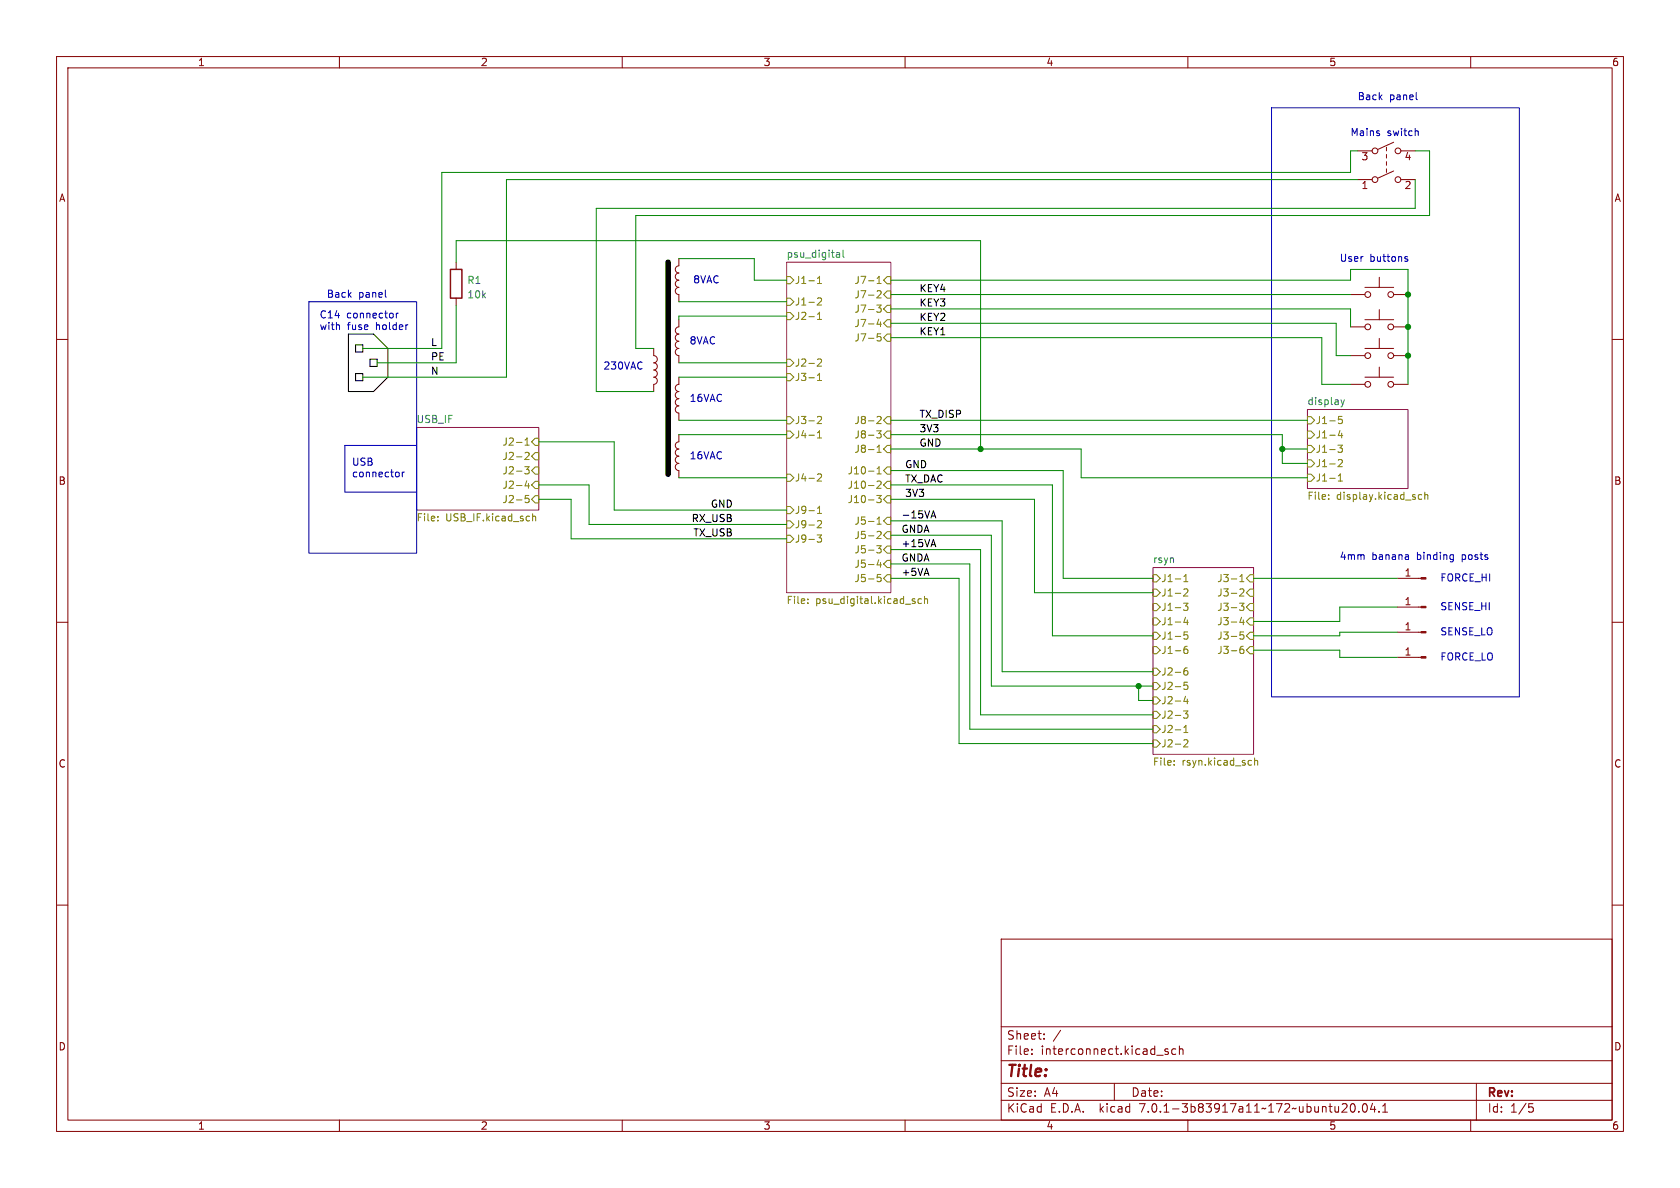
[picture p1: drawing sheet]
<svg xmlns="http://www.w3.org/2000/svg" width="297mm" height="210mm" viewBox="0 0 297 210" stroke-linecap="round" stroke-linejoin="round" font-family="sans-serif">
<g fill="none" stroke="#840000" stroke-width=".18">
<path d="M10 10h277v190h-277zM12 12h273v186h-273zM60 10v2M110 10v2M160 10v2M210 10v2M260 10v2M240 31.8h2.6M240 26.7h2.6M245.1 26v.7M245.1 27.3v.6M245.1 28.6v.6"/>
<path d="M245.1 29.8v.7M246.4 30.2l-2.8 1.3M246.4 25.1l-2.8 1.3M247.6 31.8h2.6M247.6 26.7h2.6M10 60h2M80.6 46.4v1.2M80.6 52.7v1.3M120 56.5v1.3a.64 .64 0 0 0-.6 .6 .64 .64 0 0 0 .6 .7 .64 .64 0 0 0-.6 .6 .64 .64 0 0 0 .6 .6 .64 .64 0 0 0-.6 .7 .64 .64 0 0 0 .6 .6 .64 .64 0 0 0-.6 .6 .64 .64 0 0 0 .6 .7v1.2M120 45.7v1.3a.64 .64 0 0 0-.6 .6 .64 .64 0 0 0 .6 .7 .64 .64 0 0 0-.6 .6 .64 .64 0 0 0 .6 .6 .64 .64 0 0 0-.6 .7 .64 .64 0 0 0 .6 .6 .64 .64 0 0 0-.6 .6 .64 .64 0 0 0 .6 .7v1.2M238.8 57.8h2.5M238.8 52.1h2.5"/>
<path d="M241.3 56.5h5.1M241.3 50.8h5.1M243.8 49v1.8M243.8 54.7v1.8M243.8 59.8v1.8M246.4 57.8h2.5M246.4 52.1h2.5M285 60h2M115.6 61.6v1.3a.64 .64 0 0 1 .6 .6 .64 .64 0 0 1-.6 .6 .64 .64 0 0 1 .6 .7 .64 .64 0 0 1-.6 .6 .64 .64 0 0 1 .6 .6 .64 .64 0 0 1-.6 .7 .64 .64 0 0 1 .6 .6 .64 .64 0 0 1-.6 .6v1.3M120 76.8v1.3a.64 .64 0 0 0-.6 .6 .64 .64 0 0 0 .6 .7 .64 .64 0 0 0-.6 .6 .64 .64 0 0 0 .6 .6 .64 .64 0 0 0-.6 .7 .64 .64 0 0 0 .6 .6 .64 .64 0 0 0-.6 .7 .64 .64 0 0 0 .6 .6v1.3M120 66.7v1.2a.64 .64 0 0 0-.6 .7 .64 .64 0 0 0 .6 .6 .64 .64 0 0 0-.6 .7 .64 .64 0 0 0 .6 .6 .64 .64 0 0 0-.6 .6 .64 .64 0 0 0 .6 .7 .64 .64 0 0 0-.6 .6 .64 .64 0 0 0 .6 .6v1.3M238.8 67.9h2.5"/>
<path d="M238.8 62.9h2.5M241.3 66.7h5.1M241.3 61.6h5.1M243.8 64.9v1.8M246.4 67.9h2.5M246.4 62.9h2.5M10 110h2M247 107.3h4.2M247 102.2h4.2M247 116.2h4.2M247 111.8h4.2M285 110h2"/>
<path d="M10 160h2M285 160h2M177 166h108v32h-108zM60 198v2M110 198v2M160 198v2M177 194.5h108M177 191.5h108M177 187.5h108M177 181.5h108M182.4 186.3v.1M182.4 185.5v.1"/>
<path d="M184.6 183.6v.1M184.6 182.8v.1M197 191.5v3M206.5 185.5l-.4-.1-.2 .2 .1 .2 .5 .2v.3h-.6M207.9 185.5l-.5-.1-.3 .3v.4l.2 .2h.6M208.5 185.5l.2-.1 .4 .1v.9M208.5 184.9v1.5M210 198v2M237.2 196.6h.9M238.1 195.2v.5M238.9 195.2l.2-.1a.81 .81 0 0 1 .6 .6 .81 .81 0 0 1-.3 .8l-.2 .1a.81 .81 0 0 1-.6-.6 .81 .81 0 0 1 .3-.8zM240.2 196.5v.1"/>
<path d="M241.1 195.2l.1-.1a.81 .81 0 0 1 .6 .6 .81 .81 0 0 1-.3 .8l-.1 .1a.81 .81 0 0 1-.6-.6 .81 .81 0 0 1 .3-.8zM242.6 195l-.3 1.1h.9M243 195.6v1M243.8 196.5v.1M244.4 196.6h.9M244.4 195.5l.5-.4v1.5M260 198v2M261 191.5v6.5M270.3 195.1h.7M270.4 195.7h.4l.3 .3-.2 .5-.5 .1"/>
<circle cx="243.1" cy="26.7" r=".51"/>
<circle cx="243.1" cy="31.8" r=".51"/>
<circle cx="247.1" cy="31.8" r=".51"/>
<circle cx="247.1" cy="26.7" r=".51"/>
<circle cx="241.8" cy="52.1" r=".51"/>
<circle cx="241.8" cy="57.8" r=".51"/>
<circle cx="245.9" cy="52.1" r=".51"/>
<circle cx="245.9" cy="57.8" r=".51"/>
<circle cx="241.8" cy="62.9" r=".51"/>
<circle cx="241.8" cy="67.9" r=".51"/>
<circle cx="245.9" cy="62.9" r=".51"/>
<circle cx="245.9" cy="67.9" r=".51"/>
</g>
<g fill="#fff" stroke="#fff" stroke-width=".18">
<path d="M139.1 46.4h18.4v58.4h-18.4z"/>
<path d="M73.7 75.6h21.5v14.6h-21.5z"/>
<path d="M231.1 72.4h17.8v14h-17.8z"/>
<path d="M203.8 100.3h17.8v33.1h-17.8z"/>
</g>
<path d="M139.1 46.4h18.4v58.4h-18.4zM73.7 75.6h21.5v14.6h-21.5zM231.1 72.4h17.8v14h-17.8zM203.8 100.3h17.8v33.1h-17.8z" fill="none" stroke="#840084" stroke-width=".18"/>
<g fill="none" stroke="#848400" stroke-width=".18">
<path d="M139.1 48.9h.6l.6 .6-.6 .7h-.6zM139.1 52.7h.6l.6 .6-.6 .7h-.6zM139.1 55.2h.6l.6 .7-.6 .6h-.6zM144.5 50.1h.7M144.5 49.2l.4-.4v1.3M144.5 55.6l.4-.4v1.3M144.5 52.8l.5-.1 .2 .3-.7 .9h.7M144.5 56.5h.7M155 53.9h.8l-.4 .5 .3 .1v.6l-.2 .1-.5-.1M155.1 50.1h.7M155.1 51.5l.4-.1 .3 .4-.8 .9h.8M155.1 49.2l.3-.4v1.3"/>
<path d="M155.4 56.4l-.3 .9h.7M155.7 56.9v.8M155.7 59h-.6v.6l.1-.1 .5 .1 .1 .1-.1 .5-.2 .1-.4-.1M156.8 48.9h.7v1.3h-.7l-.6-.7zM156.8 51.4h.7v1.3h-.7l-.6-.6zM156.8 54h.7v1.2h-.7l-.6-.6zM156.8 56.5h.7v1.3h-.7l-.6-.6zM156.8 59.1h.7v1.2h-.7l-.6-.6zM92.8 78.7h.7M92.8 77.8l.4-.4v1.3M94.6 77.5h.6v1.2h-.6l-.6-.6zM139.1 63.5h.6l.6 .6-.6 .7h-.6z"/>
<path d="M139.1 66h.6l.6 .7-.6 .6h-.6zM139.1 73.7h.6l.6 .6-.6 .6h-.6zM139.1 76.2h.6l.6 .6-.6 .7h-.6zM144.5 66.4l.4-.4v1.3M144.5 76.5l.4-.3v1.2M144.5 63.6l.5-.1 .2 .3-.7 .9h.7M144.5 73.7l.5-.1 .2 .4-.7 .9h.7M144.5 67.3h.7M144.5 77.4h.7M155 76.2h.8l-.4 .4 .3 .2v.5l-.2 .1-.5-.1M155.1 73.7l.4-.1 .3 .4-.8 .9h.8M155.1 79.1l.3-.4v1.3"/>
<path d="M155.1 80h.7M156.8 78.7h.7v1.3h-.7l-.6-.6zM156.8 73.7h.7v1.2h-.7l-.6-.6zM156.8 76.2h.7v1.3h-.7l-.6-.7zM231.1 78.7h.7l.6 .7-.6 .6h-.7zM231.1 76.2h.7l.6 .6-.6 .7h-.7zM231.1 73.7h.7l.6 .6-.6 .6h-.7zM236.5 78.7h.8l-.4 .5 .4 .1v.5l-.2 .2-.5-.1M236.9 76.1l-.3 .9h.8M237.2 76.6v.8M237.3 73.6h-.6l-.1 .6 .2-.1 .4 .1 .1 .1v.5l-.2 .1-.5-.1M77.4 92v.1"/>
<path d="M77.4 91.3v.1M92.8 82.5h.7l-.4 .5 .4 .1v.6l-.2 .1-.5-.1M92.8 80.1l.5-.1 .2 .3-.7 .9h.7M93.1 85l-.3 .9h.8M93.4 85.5v.8M93.5 87.6h-.6l-.1 .6 .2-.1h.4l.1 .2v.4l-.2 .2-.5-.2M94.2 90.8v1.3M94.2 91.4l.1-.2 .3 .1 .1 .8M94.6 80h.6v1.3h-.6l-.6-.7zM94.6 82.6h.6v1.2h-.6l-.6-.6zM94.6 85.1h.6v1.3h-.6l-.6-.7zM94.6 87.6h.6v1.3h-.6l-.6-.6z"/>
<path d="M139.1 83.8h.6l.6 .7-.6 .6h-.6zM139.1 94.6h.6l.6 .7-.6 .6h-.6zM139.1 89.5h.6l.6 .7-.6 .6h-.6zM139.1 92.1h.6l.6 .6-.6 .6h-.6zM144.5 94.6h.7l-.4 .5 .4 .1v.5l-.2 .1h-.5M144.5 89.9l.4-.4v1.3M144.5 83.9l.5-.1 .2 .3-.7 .9h.7M144.5 92.1l.5-.1 .2 .4-.7 .9h.7M144.5 90.8h.7M153.5 83.3h1M155 87.6h.8l-.4 .5 .3 .1v.5l-.2 .2-.5-.2M155 96.5h.8l-.4 .5 .3 .1v.5l-.2 .1-.5-.1"/>
<path d="M155.1 83.8h.7M155.1 85.2l.4-.2 .3 .4-.8 .9h.8M155.1 92.7h.7M155.1 82.9l.3-.4v1.3M155.1 91.8l.3-.4v1.3M155.1 94.1l.4-.2 .3 .4-.8 .9h.8M155.4 99l-.3 .9h.7M155.7 99.4v.9M156.8 91.4h.7v1.3h-.7l-.6-.6zM156.8 94h.7v1.3h-.7l-.6-.7zM156.8 96.5h.7v1.3h-.7l-.6-.6zM156.8 99.1h.7v1.2h-.7l-.6-.6z"/>
<path d="M156.8 82.6h.7v1.2h-.7l-.6-.6zM156.8 85.1h.7v1.3h-.7l-.6-.7zM156.8 87.6h.7v1.3h-.7l-.6-.6zM231.1 83.8h.7l.6 .7-.6 .6h-.7zM231.1 81.3h.7l.6 .6-.6 .7h-.7zM234.9 88.2v.1M234.9 87.5v.1M236.6 85h.7M236.6 81.4l.5-.2 .2 .4-.8 .9h.8M236.6 84.1l.4-.3v1.2M251.3 87.5l-.3-.1-.3 .3 .2 .5h.4M251.9 87.5l.2-.1 .3 .1v.8"/>
<path d="M251.9 87v1.3M142.8 106.6v.1M142.8 105.9v.1M155.7 101.6h-.6v.6l.1-.2 .5 .1 .1 .2-.1 .4-.2 .1-.4-.1M156.8 101.6h.7v1.3h-.7l-.6-.7zM161.4 106.3h.3l.1 .2-.2 .2h-.2M161.4 105.8l.3 .1M162.9 105.9l-.4-.1-.2 .3 .1 .5h.5M163.4 106l.2-.2 .3 .1 .1 .8M163.4 105.4v1.3M203.8 104.1h.7l.6 .7-.6 .6h-.7zM203.8 106.7h.7l.6 .6-.6 .7h-.7z"/>
<path d="M203.8 109.2h.7l.6 .7-.6 .6h-.7zM203.8 111.8h.7l.6 .6-.6 .6h-.7zM203.8 114.3h.7l.6 .6-.6 .7h-.7zM203.8 101.6h.7l.6 .6-.6 .7h-.7zM203.8 118.1h.7l.6 .6-.6 .7h-.7zM209.2 106.6h.8l-.4 .5 .4 .1v.6l-.2 .1-.5-.1M209.3 102.8h.7M209.3 104.2l.5-.1 .2 .4-.8 .9h.8M209.3 115l.2-.3 .4 .1 .1 .2v.3l-.2 .2h-.4l-.1-.2M209.3 118.8l.2-.3h.3l.2 .3v.3l-.2 .2h-.4l-.1-.2M209.3 101.9l.3-.3v1.2M209.6 109.1l-.3 .9h.8"/>
<path d="M209.9 109.6v.8M209.9 114.3h-.4l-.2 .5M209.9 118.1h-.4l-.2 .5M210 111.7h-.7v.6l.2-.1 .4 .1 .1 .1v.5l-.2 .1-.5-.1M219.1 106.6h.8l-.4 .5 .4 .1v.6l-.2 .1-.6-.1M219.2 102.8h.7M219.2 104.2l.5-.1 .2 .4-.8 .9h.8M219.2 101.9l.3-.3v1.2M219.5 109.1l-.3 .9h.8M219.8 114.3h-.4a.86 .86 0 0 0 0 1.2l.5-.1v-.4l-.2-.3h-.3l-.2 .3M219.8 109.6v.8M219.9 111.7h-.7v.6l.2-.1 .4 .1 .1 .1v.5l-.2 .1-.5-.1"/>
<path d="M221 114.3h.6v1.3h-.6l-.7-.7zM221 101.6h.6v1.3h-.6l-.7-.7zM221 104.1h.6v1.3h-.6l-.7-.6zM221 106.7h.6v1.3h-.6l-.7-.7zM221 109.2h.6v1.3h-.6l-.7-.6zM221 111.8h.6v1.2h-.6l-.7-.6zM203.8 128.3h.7l.6 .6-.6 .6h-.7zM203.8 130.8h.7l.6 .6-.6 .7h-.7zM203.8 125.7h.7l.6 .7-.6 .6h-.7zM203.8 123.2h.7l.6 .6-.6 .7h-.7zM203.8 120.7h.7l.6 .6-.6 .6h-.7zM207.6 135.1v.2"/>
<path d="M207.6 134.5v.1M209.2 125.7h.8l-.4 .5 .4 .1v.5l-.2 .2-.5-.1M209.3 130.9l.5-.1 .2 .3-.8 .9h.8M209.3 128.6l.3-.4v1.3M209.3 129.5h.7M209.6 123.1l-.3 .9h.8M209.9 123.6v.8M210 120.6h-.7v.6l.2-.1h.4l.1 .2v.5l-.2 .1-.5-.1M221.1 134.4l.2 .1M221.3 135.2l-.2 .1M221.8 134v1.3M221.8 134.5l.2-.1 .3 .1v.8"/>
</g>
<path d="M148 44.6l.4 .1v.8M148.4 45.4l-.4 .1M148.4 44.9l-.4 .1M149 44.2v1.1l.2 .2M237.1 70.7l.3 .8M237.4 71.5l-.2 .4M237.7 70.7l-.3 .8" fill="none" stroke="#008484" stroke-width=".18"/>
<path d="M79.6 47.6h2.1v5.1h-2.1z" fill="none" stroke="#840000" stroke-width=".25"/>
<g fill="#840000" stroke="#840000" stroke-width=".18">
<path d="M251.2 107.2h.9v.2h-.9z"/>
<path d="M251.2 102.1h.9v.3h-.9z"/>
<path d="M251.2 116.1h.9v.2h-.9z"/>
<path d="M251.2 111.6h.9v.3h-.9z"/>
</g>
<path d="M61.6 59.1h4.4l2.6 2.5v5.1l-2.6 2.5h-4.4zM62.9 61h1.2v1.2h-1.2zM62.9 66h1.2v1.3h-1.2zM65.4 63.5h1.3v1.3h-1.3zM164.6 91.6l.4-1.3 .4 1.3M164.7 91.2h.6M165 95.4l.4 1.3" fill="none" stroke="#000" stroke-width=".18"/>
<g fill="none" stroke="#0000c2" stroke-width=".18">
<path d="M224.8 19.1h43.8v104.1h-43.8zM250.4 17.6h.2M250.6 23.1l.1 .2v.7M54.6 53.3h19.1v44.5h-19.1zM68.2 52.5h.1M70.1 55.4v.8M70.4 55.4l-.3 .2M72 57.4h.1M248.5 45.8h.3l.1 .2-.2 .2h-.2M248.5 45.4h.3M73.7 78.7h-12.7v8.3h12.7M71.1 83.5v.8"/>
<path d="M71.5 83.5l-.4 .2M256.6 98.1h.3M256.9 98.1v1l-.2 .2M256.9 98.8l-.3 .1"/>
</g>
<path d="M118.1 46.4v37.4" fill="none" stroke="#000" stroke-width=".99"/>
<g fill="none" stroke="#008400" stroke-width=".18">
<path d="M240 26.7h-1.2v3.8h-160.7v31.1h-14M240 31.8h-150.5v34.9h-25.4M250.2 26.7h2.5v11.4h-140.3v23.5h3.2M250.2 31.8v5h-144.8v32.4h10.2M80.6 54v10.1h-13.9M80.6 46.4v-3.9h92.8v36.9M120 45.7h13.3v3.8h5.8M120 53.3h19.1M139.1 55.9h-19.1v.6M157.5 49.5h81.3v-1.9h10.1v20.3M157.5 52.1h81.3M157.5 59.7h76.2v8.2h5.1"/>
<path d="M157.5 54.6h81.3v3.2M157.5 57.2h78.7v5.7h2.6M95.2 78.1h13.4v12.1h30.5M120 64.1h19.1M120 66.7h19.1M120 74.3h19.1M120 76.8h19.1M157.5 79.4h33.6v5.1h40M157.5 74.3h73.6M157.5 76.8h69.2v5.1h4.4M226.7 79.4h4.4M95.2 85.7h8.9v7h35"/>
<path d="M95.2 88.3h5.8v7h38.1M120 84.5h19.1M157.5 92.1h19.7v26.6h26.6M157.5 99.7h13.9v29.2h32.4M157.5 94.6h17.8v26.7h28.5M157.5 88.3h25.4v16.5h20.9M157.5 83.2h30.5v19h15.8M157.5 85.7h28.6v26.7h17.7M157.5 97.2h15.9v29.2h30.4M157.5 102.2h12v29.2h34.3M221.6 114.9h15.3v1.3h10.1M221.6 102.2h25.4"/>
<path d="M247 107.3h-10.1v2.6h-15.3M247 111.8h-10.1v.6h-15.3M201.3 121.3v2.5h2.5"/>
</g>
<g fill="#008400" stroke="#008400" stroke-width=".18">
<circle cx="226.7" cy="79.4" r=".46"/>
<circle cx="248.9" cy="57.8" r=".46"/>
<circle cx="248.9" cy="52.1" r=".46"/>
<circle cx="248.9" cy="62.9" r=".46"/>
<circle cx="201.3" cy="121.3" r=".46"/>
<circle cx="173.4" cy="79.4" r=".46"/>
</g>
<text font-size="2.8" fill="#840000" x="178" y="190.8">Title:</text>
<g font-size="2.1" fill="#840000">
<text x="178" y="183.9">Sheet:</text>
<text x="186.2" y="183.9">/</text>
<text x="178" y="186.6">File:</text>
<text x="184" y="186.6">interconnect.kicad_sch</text>
<text x="178" y="196.8">KiCad</text>
<text x="178" y="194">Size:</text>
<text x="184.6" y="194">A4</text>
<text x="185.7" y="196.8">E.D.A.</text>
<text x="194.4" y="196.8">kicad</text>
<text x="200" y="194">Date:</text>
<text x="201.5" y="196.8">7.0.1-3b83917a11~172~ubuntu20.04.1</text>
<text x="263" y="194.2">Rev:</text>
<text x="263" y="196.8">Id:</text>
<text x="267" y="196.8">1/5</text>
</g>
<g font-size="1.8" fill="#840000">
<text x="35" y="11.8">1</text>
<text x="85" y="11.8">2</text>
<text x="135" y="11.8">3</text>
<text x="185" y="11.8">4</text>
<text x="235" y="11.8">5</text>
<text x="285" y="11.8">6</text>
<text x="240.6" y="28.6">3</text>
<text x="248.3" y="28.6">4</text>
<text x="10.4" y="35.8">A</text>
<text x="240.6" y="33.7">1</text>
<text x="248.3" y="33.7">2</text>
<text x="285.4" y="35.8">A</text>
<text x="10.3" y="85.8">B</text>
<text x="285.3" y="85.8">B</text>
<text x="248.3" y="102">1</text>
<text x="248.3" y="107.1">1</text>
<text x="248.3" y="111.5">1</text>
<text x="248.3" y="116">1</text>
<text x="10.3" y="135.8">C</text>
<text x="285.3" y="135.8">C</text>
<text x="10.3" y="185.8">D</text>
<text x="285.3" y="185.8">D</text>
<text x="35" y="199.8">1</text>
<text x="85" y="199.8">2</text>
<text x="135" y="199.8">3</text>
<text x="185" y="199.8">4</text>
<text x="235" y="199.8">5</text>
<text x="285" y="199.8">6</text>
</g>
<g font-size="1.8" fill="#0000c2">
<text x="240" y="17.8">Back</text>
<text x="245.7" y="17.8">panel</text>
<text x="238.8" y="24.1">Mains</text>
<text x="245.2" y="24.1">switch</text>
<text x="236.9" y="46.4">User</text>
<text x="242.2" y="46.4">buttons</text>
<text x="57.8" y="52.7">Back</text>
<text x="63.4" y="52.7">panel</text>
<text x="122.6" y="50.2">8VAC</text>
<text x="56.5" y="56.4">C14</text>
<text x="56.5" y="58.4">with</text>
<text x="61.3" y="56.4">connector</text>
<text x="61.4" y="58.4">fuse</text>
<text x="66.5" y="58.4">holder</text>
<text x="106.7" y="65.4">230VAC</text>
<text x="121.9" y="61">8VAC</text>
<text x="121.9" y="71.1">16VAC</text>
<text x="62.2" y="82.4">USB</text>
<text x="121.9" y="81.3">16VAC</text>
<text x="62.2" y="84.5">connector</text>
<text x="236.9" y="99.1">4mm</text>
<text x="242.5" y="99.1">banana</text>
<text x="250.5" y="99.1">binding</text>
<text x="258.6" y="99.1">posts</text>
<text x="254.6" y="108">SENSE_HI</text>
<text x="254.6" y="102.9">FORCE_HI</text>
<text x="254.6" y="112.4">SENSE_LO</text>
<text x="254.6" y="116.8">FORCE_LO</text>
</g>
<g font-size="1.8" fill="#008484">
<text x="139.1" y="45.6">psu_digital</text>
<text x="82.6" y="50.4">R1</text>
<text x="82.6" y="52.9">10k</text>
<text x="231.1" y="71.7">display</text>
<text x="73.7" y="74.9">USB_IF</text>
<text x="203.8" y="99.6">rsyn</text>
</g>
<g font-size="1.8" fill="#848400">
<text x="140.5" y="50.4">J1-1</text>
<text x="150.9" y="50.4">J7-1</text>
<text x="150.9" y="52.9">J7-2</text>
<text x="140.5" y="54.2">J1-2</text>
<text x="140.5" y="56.7">J2-1</text>
<text x="150.9" y="55.4">J7-3</text>
<text x="150.9" y="58">J7-4</text>
<text x="140.5" y="65">J2-2</text>
<text x="150.9" y="60.5">J7-5</text>
<text x="140.5" y="67.5">J3-1</text>
<text x="140.5" y="75.1">J3-2</text>
<text x="140.5" y="77.7">J4-1</text>
<text x="150.9" y="75.1">J8-2</text>
<text x="150.9" y="77.7">J8-3</text>
<text x="232.6" y="77.7">J1-4</text>
<text x="232.6" y="75.1">J1-5</text>
<text x="88.7" y="78.9">J2-1</text>
<text x="88.7" y="81.5">J2-2</text>
<text x="150.9" y="80.2">J8-1</text>
<text x="232.6" y="82.7">J1-2</text>
<text x="232.6" y="80.2">J1-3</text>
<text x="88.7" y="84">J2-3</text>
<text x="88.7" y="86.6">J2-4</text>
<text x="88.7" y="89.1">J2-5</text>
<text x="140.5" y="85.3">J4-2</text>
<text x="149.7" y="84">J10-1</text>
<text x="149.7" y="86.6">J10-2</text>
<text x="149.7" y="89.1">J10-3</text>
<text x="231.1" y="88.6">File:</text>
<text x="232.6" y="85.3">J1-1</text>
<text x="236.3" y="88.6">display.kicad_sch</text>
<text x="73.7" y="92.4">File:</text>
<text x="78.8" y="92.4">USB_IF.kicad_sch</text>
<text x="140.5" y="91">J9-1</text>
<text x="140.5" y="93.5">J9-2</text>
<text x="150.9" y="92.9">J5-1</text>
<text x="150.9" y="95.4">J5-2</text>
<text x="140.5" y="96.1">J9-3</text>
<text x="150.9" y="98">J5-3</text>
<text x="150.9" y="100.5">J5-4</text>
<text x="139.1" y="107">File:</text>
<text x="144.2" y="107">psu_digital.kicad_sch</text>
<text x="150.9" y="103.1">J5-5</text>
<text x="205.3" y="105.6">J1-2</text>
<text x="205.3" y="103.1">J1-1</text>
<text x="215.1" y="103.1">J3-1</text>
<text x="215.1" y="105.6">J3-2</text>
<text x="205.3" y="108.1">J1-3</text>
<text x="205.3" y="110.7">J1-4</text>
<text x="205.3" y="113.2">J1-5</text>
<text x="215.1" y="108.1">J3-3</text>
<text x="215.1" y="110.7">J3-4</text>
<text x="215.1" y="113.2">J3-5</text>
<text x="205.3" y="115.8">J1-6</text>
<text x="205.3" y="119.6">J2-6</text>
<text x="215.1" y="115.8">J3-6</text>
<text x="205.3" y="124.7">J2-4</text>
<text x="205.3" y="122.1">J2-5</text>
<text x="205.3" y="129.7">J2-1</text>
<text x="205.3" y="127.2">J2-3</text>
<text x="203.8" y="135.6">File:</text>
<text x="205.3" y="132.3">J2-2</text>
<text x="209" y="135.6">rsyn.kicad_sch</text>
</g>
<g font-size="1.8">
<text x="162.6" y="51.7">KEY4</text>
<text x="162.6" y="54.3">KEY3</text>
<text x="162.6" y="56.8">KEY2</text>
<text x="162.6" y="59.3">KEY1</text>
<text x="76.2" y="63.8">PE</text>
<text x="76.2" y="61.2">L</text>
<text x="76.2" y="66.3">N</text>
<text x="162.6" y="73.9">TX_DISP</text>
<text x="162.6" y="76.5">3V3</text>
<text x="160" y="82.8">GND</text>
<text x="162.6" y="79">GND</text>
<text x="125.5" y="89.8">GND</text>
<text x="160" y="85.4">TX_DAC</text>
<text x="160" y="87.9">3V3</text>
<text x="122.2" y="92.4">RX_USB</text>
<text x="122.5" y="94.9">TX_USB</text>
<text x="159.4" y="91.7">-15VA</text>
<text x="159.4" y="94.3">GNDA</text>
<text x="159.4" y="99.3">GNDA</text>
<text x="159.4" y="101.9">+5VA</text>
<text x="159.4" y="96.8">+15VA</text>
</g>
</svg>
